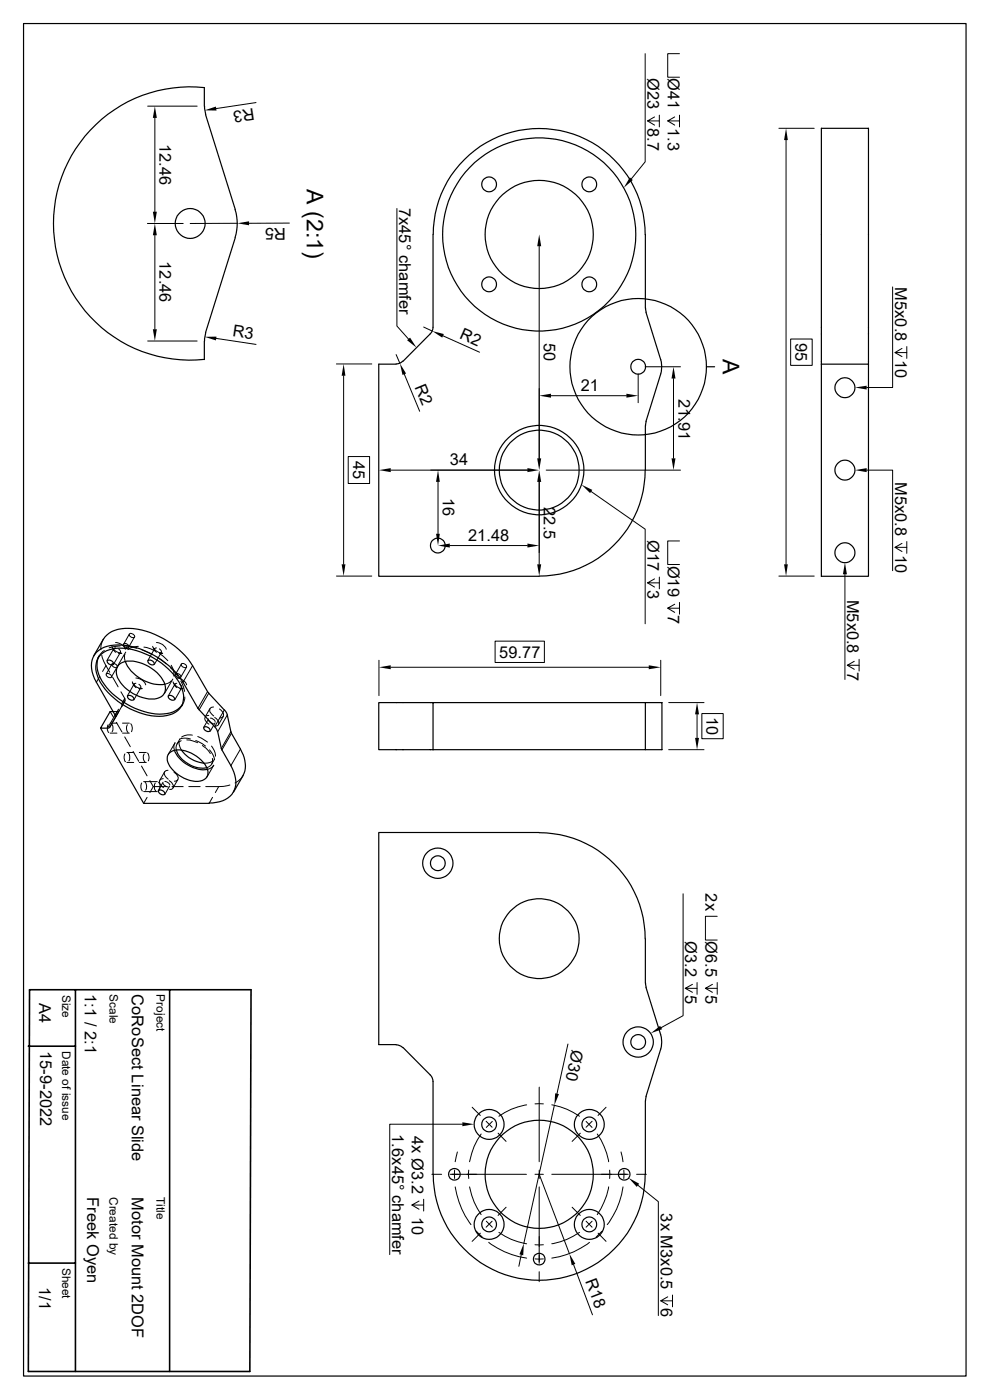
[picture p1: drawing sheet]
<svg xmlns="http://www.w3.org/2000/svg" width="210mm" height="297mm" viewBox="0 0 210 297" stroke-linecap="round" stroke-linejoin="round" font-family="sans-serif">
<g fill="none" stroke="#000" stroke-width=".25">
<path d="M5 5h199.9v286.9h-199.9zM43.3 22.5v-3.9a29 29 0 0 0-32 28.8 29 29 0 0 0 32 28.8v-3.9M43.4 22.5l.2 1.8M43.6 24.3l6.3 20.1M49.9 44.4a9.7 9.7 0 0 1 0 6M49.9 50.4l-6.3 20.2M91.9 49.7l-.1 20.1-.5 1-5.8 5.9M91.9 49.7a22.5 22.5 0 0 1 22.5-22.4 22.5 22.5 0 0 1 22.5 22.4v15.7M43.6 70.6l-.2 1.7M84 77.3h-3.7v45h34.1M85.4 76.6l-.6 .4-.8 .2M136.9 65.4l.2 .9"/>
<path d="M137 66.3l3.3 10.5 .1 1-.2 1.5M140.2 79.3l-3.2 10.1M149.9 77.8h1.7M174.2 77.3v-50.1h10v50.1M174.2 77.3h10M174.2 77.3v45h10v-45M136.9 90.3v9.4a22.5 22.5 0 0 1-22.5 22.5M137.1 89.4l-.2 .9M20.9 139.4a6.3 6.3 0 0 0 1.7 6.4 15.9 15.9 0 0 0 12 5.7 5.1 5.1 0 0 0 4-1.9M21.1 139.1a7.1 7.1 0 0 1 7-1.3 15.7 15.7 0 0 1 10.3 7.6 4.2 4.2 0 0 1-1.7 6 11.8 11.8 0 0 1-10-1.5 12.8 12.8 0 0 1-6.3-7.2 4.2 4.2 0 0 1 .7-3.6zM21.9 135.6l-2 3.5M21.9 135.6a6.2 6.2 0 0 1 6.3-2.2 18 18 0 0 1 12.7 7.8l3.4 5.8"/>
<path d="M21.3 154.5l9.2 15.9h13.9M22.7 140.2a.93 .93 0 0 1 1.4 .7 .93 .93 0 0 1-1.4-.7zM24 151h-.6l-2.1 3.5 1.8-.1 1.4-2.4-4.1-7.3a5.6 5.6 0 0 1-.3-5.8 5.6 5.6 0 0 1 5-2.1 17.7 17.7 0 0 1 13.7 7.9l3.2 5.6 3.6 3.9 .5 1M25.2 141.1a5.3 5.3 0 0 1 5.7 0 7.1 7.1 0 0 1 4.2 4.7 2.24 2.24 0 0 1-2.3 2.5 8.4 8.4 0 0 1-8-5.1 2.33 2.33 0 0 1 .4-2.1zM26.6 140.3a8.3 8.3 0 0 0 8.4 4.9M27.1 147.7a.93 .93 0 0 1 1.3 .7 .93 .93 0 0 1-1.3-.7zM31.4 140.2a.93 .93 0 0 1 1.3 .7 .93 .93 0 0 1-1.3-.7zM35.7 147.7a.93 .93 0 0 1 1.3 .7 .93 .93 0 0 1-1.3-.7zM35.9 159.8a3.8 3.8 0 0 1 4-.3 6.6 6.6 0 0 1 4.2 4.1 1.91 1.91 0 0 1-2.1 2.2 7 7 0 0 1-6.5-4.6 1.74 1.74 0 0 1 .4-1.4zM37 159.2a7.1 7.1 0 0 0 7 4M37.4 159.1a6.1 6.1 0 0 0 6.5 3.8M38.5 159.1a6.9 6.9 0 0 0 4.8 2.8"/>
<path d="M43.2 154.3a.93 .93 0 0 1 1.4 .8 .93 .93 0 0 1-1.4-.8zM44.3 147.1l3.3 3.5M46.2 155.2a14 14 0 0 0 2.8 7.2 5.4 5.4 0 0 1 .2 6.1 6 6 0 0 1-4.8 1.8M47.6 150.6l.6 1M48.2 151.7l.8 3.5M49 155.3l2 3.6a5.8 5.8 0 0 1 .6 5.6M91.9 149.1h-11.6v9.9h11.6M91.9 149.1h45M91.9 149.1v9.9M136.9 149.1h3.5v9.9h-3.5M136.9 149.1v9.9h-45M33.6 167.7a.93 .93 0 0 1 1.4 .8 .93 .93 0 0 1-1.4-.8z"/>
<path d="M51.6 164.5l-2.1 3.6M114.4 176.6h-34.1v45h3.7M114.4 176.7a22.5 22.5 0 0 1 22.5 22.4v9.5M136.9 208.6l.2 .9M137 209.5l3.2 10.1 .2 1.5-.2 1.4-3.2 10.1M84 221.7l.8 .1 .6 .4M85.5 222.2l5.8 5.8 .5 1.1 .1 20M136.9 233.5v15.6a22.5 22.5 0 0 1-22.5 22.5 22.5 22.5 0 0 1-22.5-22.5M137.1 232.6l-.2 .9"/>
<circle cx="103.8" cy="39.1" r="1.57"/>
<circle cx="125" cy="39.1" r="1.57"/>
<circle cx="40.3" cy="47.4" r="3.2"/>
<circle cx="114.4" cy="49.7" r="20.5"/>
<circle cx="114.4" cy="49.8" r="11.5"/>
<circle cx="103.8" cy="60.3" r="1.57"/>
<circle cx="125" cy="60.3" r="1.57"/>
<circle cx="135.4" cy="77.8" r="1.57"/>
<circle cx="135.4" cy="77.8" r="14.5"/>
<circle cx="114.4" cy="99.7" r="9.5"/>
<circle cx="114.4" cy="99.7" r="8.5"/>
<circle cx="179.2" cy="82.3" r="2.11"/>
<circle cx="179.2" cy="99.7" r="2.11"/>
<circle cx="92.9" cy="115.7" r="1.57"/>
<circle cx="179.2" cy="117.3" r="2.11"/>
<circle cx="92.9" cy="183.1" r="3.2"/>
<circle cx="92.9" cy="183.2" r="1.57"/>
<circle cx="114.4" cy="199.1" r="8.5"/>
<circle cx="103.8" cy="238.5" r="1.57"/>
<circle cx="103.8" cy="238.5" r="3.2"/>
<circle cx="125" cy="238.5" r="1.57"/>
<circle cx="125" cy="238.5" r="3.2"/>
<circle cx="135.4" cy="221.1" r="3.2"/>
<circle cx="135.4" cy="221.1" r="1.57"/>
<circle cx="96.4" cy="249.1" r="1.23"/>
<circle cx="103.8" cy="259.7" r="1.57"/>
<circle cx="103.8" cy="259.8" r="3.2"/>
<circle cx="114.4" cy="249.1" r="11.5"/>
<circle cx="125" cy="259.7" r="1.57"/>
<circle cx="125" cy="259.8" r="3.2"/>
<circle cx="132.4" cy="249.1" r="1.23"/>
<circle cx="114.4" cy="267.1" r="1.23"/>
</g>
<g fill="none" stroke="#000" stroke-width=".21">
<path d="M136.9 11.4v22.9l-3 3.6M144.1 11.4h-2.5v5h2.5M31.3 22.5h10.5M32.9 25v19.9M54.3 21.8l-8.4 1.2M137.4 25.7l1.5 .8M138.9 24.8l-1.5 .9h2.5M139.9 24.4v2.5M141.6 25.7l1.5 .8M143.1 24.8l-1.5 .9h2.5M144.1 24.4v2.5M165.2 27.2h7.5"/>
<path d="M166.8 29.7v90M31.3 47.4h7.5M32.9 49.9v19.9M50.3 47.4h-10M61.4 47.3l-8.6 .1M84.2 44.2v25l2.5 2.7M114.4 52.2v46M31.3 72.3h10.5M45.9 71.8l8.4 1.3M71.4 77.2h7.5M72.9 79.7v40M84 75.2l.8 1.9"/>
<path d="M85.8 79.4l3.2 7.8M89.9 69.4l1.8 .8M94 71.2l7.7 3.5M135.4 79.3v6.1M136.9 77.8h7.5M167.7 71.9h4.6v5.6h-4.6zM189.4 60.9v21.3h-5.5M189.9 74.8l1.4 .8M191.3 73.9l-1.4 .9h2.5M192.4 73.5v2.5M73.9 96.9h4.5v5.7h-4.5zM82.9 99.7h30"/>
<path d="M115.9 99.7h28.5M116.9 83.9h16M142.9 80.3v16.9M183.9 99.7h5.5v21.4M92.9 102.2v11M95.4 115.7h16.5M114.4 101.2v18.5M125.4 104.3l11.5 8v20M144.1 114.8h-2.5v5h2.5M189.9 116.1l1.4 .9M191.3 115.3l-1.4 .8h2.5M192.4 114.9v2.5"/>
<path d="M21 139.1l-.3 .5M21.6 139l.9 2.2M21.9 135.6a3.4 3.4 0 0 0-.5 2.2M22.1 138l-.8 .8-.4 .6M23.7 137.1a2.34 2.34 0 0 0 2.1 1.5h-.6a.47 .47 0 0 0 .4-.5 .47 .47 0 0 0-.5-.4M23.9 137.5l.3 .5M24.1 137.6l-1.4 2.5M24.5 136.3a2.25 2.25 0 0 1 2.1 1.5M24.5 137.5a.39 .39 0 0 0-.4 .3 .39 .39 0 0 0 .2 .4l.3 .2M25.5 137l-2.3 .5M25.5 138.4l-1.4 2.5M26.3 136.6a.71 .71 0 0 1 .7 .1 .71 .71 0 0 1 .3 .7 .73 .73 0 0 1-1-.8z"/>
<path d="M26.5 138.8l-.1 .9 .1 .6M26.7 138.3l-1.8 3.1M26.7 137.1l2.3 .4M27.4 134.5l-1.2 2.2M27.5 134.5a.66 .66 0 0 1 .7 0 .66 .66 0 0 1 .2 .8l-.7-.2a.4 .4 0 0 1-.2-.6zM28.5 135.1l-1.2 2.2M29.3 137.1a2.89 2.89 0 0 0-2.2 .7M30.1 137.9l2.2 1M30.5 137.3l1.5 .4 .8 .3M32.4 137.1a2.48 2.48 0 0 0 2.1 1.5h-.7a.47 .47 0 0 0 .5-.5 .47 .47 0 0 0-.5-.4M32.5 137.5l.4 .5M32.8 137.6l-1.4 2.5"/>
<path d="M33.2 136.3a2.25 2.25 0 0 1 2.1 1.5M33.2 137.5a.47 .47 0 0 0-.5 .4 .47 .47 0 0 0 .5 .5M33.4 139.4l1.9 1.4M33.8 138.6l1.8 1.6M34.2 138.4l-1.4 2.5M71.4 122.2h7.5M105 136h10.5v4.5h-10.5zM137.4 123.7l1.5 .8M138.9 122.8l-1.5 .9h2.5M139.9 122.4v2.5M141.6 129l1.5 .9M143.1 128.2l-1.5 .8h2.5"/>
<path d="M144.1 127.8v2.5M165.2 122.2h7.5M179.2 121.8v22.3M182.2 139.9v2.5M21.2 143.5l-.8 1.2M22.5 141.2l-.7 1.3M22.5 141.2l.8 1.4M22.6 143a.74 .74 0 0 1 1 .7 .68 .68 0 0 1-.7 0 .68 .68 0 0 1-.3-.7zM22.9 153.8l-.1 .3a1.33 1.33 0 0 0 .3 1.3M23.4 151l.7 1.2M23.4 155.5h1.4M23.4 153.4h1.4"/>
<path d="M23.7 153.5v.1a1.58 1.58 0 0 1 .1 1.6M23.7 140.9l-1.2 2.1M23.8 140.8a.73 .73 0 0 1 1 .8 .71 .71 0 0 1-1-.8zM23.9 143.6l1.2 2.1M24 151h.8M24.7 153.2l1.2 2.1M24.8 141.5l-1.2 2.1M25.1 150.5l-.7 1.2M25.2 151l-.7 1.2M25.3 150.7l-.5 .3-2 3.5M25.3 150.7l-2 3.6M25.7 146.8l.8 1.4"/>
<path d="M25.7 149.4l.8-1.2v.5l-.7 1.2M26 153.4h1.4M26 155.5h1.4M26.5 156.3l1.1 2.1M26.5 159.9l-.2 1 .3 .7M26.5 148.7l-1.2 2M26.9 159.6h1.5M27 153.8a1.46 1.46 0 0 0 .2 1.6M27.2 159.8h.1a1.73 1.73 0 0 1 0 1.6M27.7 153.5l.2 .2a1.59 1.59 0 0 1 0 1.5M28.1 144.7a2.23 2.23 0 0 0 2 1.4h-.6a.45 .45 0 0 0 .4-.4 .45 .45 0 0 0-.4-.5M28.2 144.9l.3 .6"/>
<path d="M28.2 159.4l1.2 2.1M28.4 145.1l-1.4 2.6M28.8 143.8a2.25 2.25 0 0 1 2.1 1.5M28.8 144.9a.47 .47 0 0 0-.4 .5 .47 .47 0 0 0 .5 .5M29.5 159.6h1.5M29.8 145.9l-1.4 2.6M30.6 159.9a1.43 1.43 0 0 0 .1 1.7M31.3 159.8a1.6 1.6 0 0 1 .2 1.6M36.2 141.6l1.5 1.9M36.3 144.4l-.7 .5-.6 .3M36.3 141.1a3.1 3.1 0 0 1 .6 2.3M36.7 144.1l-1.8 3.1"/>
<path d="M36.7 144.7a2.35 2.35 0 0 0 2.1 1.4h-.7a.45 .45 0 0 0 .5-.4 .45 .45 0 0 0-.4-.5h-.1M36.8 144.9l.4 .6M37.1 145.1l-1.4 2.6M37.1 157.6l-1.4 2.5M37.1 157.6l-.2 1 .1 .6M37.3 143a.68 .68 0 0 1 .7 0 .68 .68 0 0 1 .3 .7l-.8-.1-.3-.4zM37.5 143.8a2.37 2.37 0 0 1 2.1 1.5M37.5 144.9a.47 .47 0 0 0-.4 .5 .47 .47 0 0 0 .4 .5M38 157.4v.6l.5 1.1M38.1 156.8l-.6 1.1M38.4 144.5l.5 1.3 .3 .9M38.4 157.1a1.58 1.58 0 0 0-1 2"/>
<path d="M38.5 140.8a.66 .66 0 0 1 .7 .1 .66 .66 0 0 1 .3 .7l-.8-.1-.3-.4zM38.5 140.9l-1.2 2.1M38.5 145.9l-1.4 2.6M38.8 149.4l-.3 .5M39.2 147.9l-.2 1.1-.4 .6M39.6 141.5l-1.2 2.1M39.6 157h.7l1.6 .6M40.4 156.8a3.2 3.2 0 0 0-2.3 0M40.8 156a3 3 0 0 0-2.3 .4M40.9 141.2l-2.1 3.5M41.5 157.1l2.1 1.2M42 156.3l2 1.1"/>
<path d="M42.9 158.2l.8 .5 .9 1.2M44 146.7l-2 3.6M44.2 152.8l.4 .4 .7 .3M44.2 152.5l-1 1.8M44.3 147.1l-2.1 3.5M44.3 151.8a.8 .8 0 0 0-.9 .6 .8 .8 0 0 0 .5 .9l.4 .3M44.4 159.1a3.9 3.9 0 0 1 1.1 2.1M44.5 150.3l-1 1.8M44.6 152.4l.9 .3 .1 .4M44.9 158.3l.2 .3a2.57 2.57 0 0 1 .6 1.8M45.3 150a.8 .8 0 0 0-.8 .6 .8 .8 0 0 0 .4 .9l.4 .4M45.6 152.2a1.33 1.33 0 0 1 .7 1.6l-.7 .3"/>
<path d="M45.6 153.3l-1 1.8M46.6 150.4a1.14 1.14 0 0 1 .6 1.8l-.6 .1M47.4 152l-1 1.7M47.6 150.6l-2 3.6M48.2 151.7l-2 3.5M49 155.2l-2.1 3.6M49.1 155.6l-2 3.5M51 158.9l-2 3.5M80.4 140.1v7.5M82.9 141.6h54.7M140.2 140.1v7.5M141.9 149.1h7.5"/>
<path d="M141.9 159h7.5M147.9 151.6v4.9M148.9 151.4h4.5v5.3h-4.5zM179.7 141.1l1.5 .9M181.2 140.3l-1.5 .8h2.5M26.9 161.8h1.5M29.5 161.8h1.5M30 162.5l1.2 2.1M30.1 166.1a1.62 1.62 0 0 0 .1 1.7M30.5 165.8h2.9M30.5 167.9h2.9M30.8 165.9v.1a1.47 1.47 0 0 1 .1 1.6"/>
<path d="M31.2 169.2l-.7 1.2M31.8 165.6l.7 1.3h2.8M32.5 166.9l-.7 1.2M32.9 166.1a1.62 1.62 0 0 0 .2 1.7M33.7 165.9a1.51 1.51 0 0 1 .1 1.7M34.6 166.2l.2 .4 .8 .3M34.6 165.9l-1 1.8M34.6 165.2a.74 .74 0 0 0-.7 .4 .74 .74 0 0 0 .2 .9l.6 .6M34.9 163.7l-1 1.8M35 165.8l.8 .4 .2 .3M35.6 163.4a.74 .74 0 0 0-.7 .5 .74 .74 0 0 0 .2 .8l.6 .6M35.9 165.6a1.14 1.14 0 0 1 .6 1.8l-.5 .1"/>
<path d="M36 166.8l-1 1.7M36.5 166.9h2.4M36.9 163.8a1.14 1.14 0 0 1 .6 1.8l-.5 .1M37.7 165.4l-1 1.8M40 166.9h2.5M43.6 166.9h2.8M44 163.2l1-.5 .3-.4-1.4 2.5M45 160.9a1.53 1.53 0 0 1-1.1 2M45.1 169.2l-.7 1.2M45.1 161.5a2.66 2.66 0 0 1-1.8 .4M45.5 161l-.6 1.1M48.8 166.5l-2.4 .4-.7 1.2"/>
<path d="M51.6 164.5l-.5 .6-1.2 1M144.9 189.6v25.9l-4.6 2.5M152.1 194.4h-2.5v5h2.5M145.4 209.7l1.5 .8M146.9 208.8l-1.5 .9h2.5M147.9 208.4v2.5M149.6 209.7l1.5 .8M151.1 208.8l-1.5 .9h2.5M152.1 208.4v2.5M98.1 238.5h-15.4v27.6M100.2 234.9l1.7 1.7M103.1 237.9l1.3 1.2"/>
<path d="M104.4 237.9l-1.2 1.3M111.7 234.4a14.1 14.1 0 0 0-5.9 2.4M113.5 234.2h1.8M114.4 230.6v15.9M117.1 234.4a14.1 14.1 0 0 1 5.8 2.4M117.6 234.5l-6.5 29.3M120.5 221.5l-2.3 10.5M124.3 237.9l1.3 1.3M125.6 237.9l-1.3 1.2M128.6 234.9l-1.7 1.7M87.4 255.7l1.5 .8M88.9 254.8l-1.5 .9h2.5"/>
<path d="M89.9 254.4v2.5M91.6 249.1h2.1M95.5 249.1h16.2M96.4 248.2v1.8M96.6 251.8a18 18 0 0 0 3.3 8M97 244.4l-.4 2.1M99.4 248.2v1.8M99.6 251.8a15.7 15.7 0 0 0 2.5 5.9M102.1 240.6a14.4 14.4 0 0 0-2.5 5.9M103.2 259.1l1.2 1.2M104.4 259.1l-1.3 1.2M105.7 240.4l1.7 1.7"/>
<path d="M107.4 256.1l-1.7 1.8M113.5 249.1h1.8M114.4 248.2v1.8M114.4 251.8v16.2M114.4 249.1l6.4 16.8M121.4 256.1l1.7 1.8M123.1 240.4l-1.7 1.7M124.3 259.1l1.3 1.2M125.6 259.1l-1.3 1.2M126.7 240.6a15.2 15.2 0 0 1 2.4 5.9M129.1 251.8a14.1 14.1 0 0 1-2.4 5.9M129.3 248.2v1.8"/>
<path d="M131.7 244.4l.5 2.1M132.2 251.8a16.8 16.8 0 0 1-3.4 8M132.3 248.2v1.8M133.3 249.1h-16.2M135 249.1h2.1M135.3 251.5l4.4 3.4v24.2M101 261.2l1.3 1.3M101.9 261.6l-1.7 1.8M103.7 263.6a17.2 17.2 0 0 0 8 3.3M105.8 261.5a13.6 13.6 0 0 0 5.9 2.4M110.6 266.2l-.5 2.4M113.5 264.1h1.8"/>
<path d="M113.5 267.1h1.8M114.4 269.8v2.1M121.7 268.3l4 10.6M122.9 261.5a14.2 14.2 0 0 1-5.8 2.4M125.1 263.6a16.8 16.8 0 0 1-8 3.3M126.9 261.6l1.7 1.8M127.7 261.2l-1.3 1.3M140.2 276l1.4 .8M141.6 275.1l-1.4 .9h2.5M142.7 274.7v2.5"/>
</g>
<path d="M6.3 210h47l-.3 81h-47zM16 210v81M36 210v81M6 222h10M6 268h10" fill="none" stroke="#000" stroke-width=".34"/>
<g fill="#000">
<path d="M32.9 22.5l.4 2.5h-.9zM43.4 23.4l2.4-.8 .1 .9zM133.6 37.6l.6 .6-1.9 1.6zM166.8 27.2l.3 2.5h-.8zM32.9 47.4l.4 2.5h-.9zM32.4 44.9h.9l-.4 2.5zM50.3 47.4l2.5-.5v.9zM114.4 49.7l.4 2.5h-.8zM32.4 69.8h.9l-.4 2.5zM43.4 71.5l2.5-.1-.1 .8zM72.9 77.2l.4 2.5h-.8zM84.8 77.1l1.3 2.1-.7 .3z"/>
<path d="M86.4 72.2l.6-.6 1.3 2.1zM91.7 70.2l2.4 .7-.3 .7zM80.4 99.7l2.5-.4v.9zM111.9 99.3l2.5 .4-2.5 .5zM114 97.2h.8l-.4 2.5zM114.4 83.9l2.5-.4v.9zM132.9 83.5l2.5 .4-2.5 .5zM142.9 77.8l.4 2.5h-.8zM142.5 97.2h.8l-.4 2.5zM181.4 82.2l2.5-.4v.8zM72.5 119.7h.8l-.4 2.5zM92.9 99.7l.4 2.5h-.8z"/>
<path d="M92.5 113.2h.8l-.4 2.5zM92.9 115.7l2.5-.4v.9zM111.9 115.3l2.5 .4-2.5 .5zM114.4 99.7l.4 2.5h-.8zM114 119.7h.8l-.4 2.5zM123.4 102.8l2.2 1.1-.4 .7zM166.3 119.7h.8l-.3 2.5zM181.4 99.7l2.5-.4v.9zM179.2 119.3l.5 2.5h-.9zM80.4 141.6l2.5-.5v.9zM137.6 141.1l2.6 .5-2.6 .4zM147.9 149.1l.4 2.5h-.9z"/>
<path d="M147.4 156.5h.9l-.4 2.5zM138 219.2l2-1.6 .5 .8zM98.1 238.1l2.5 .4-2.5 .4zM117.8 231.9l.8 .2-1 2.4zM133.3 249.9l2.3 1.2-.5 .7zM111.1 263.8l-.1 2.5-.8-.2zM120.8 265.9l1.2 2.2-.7 .3z"/>
</g>
<g font-size="4.9">
<text x="65.1" y="40.2" transform="rotate(90 65.1 40.2)">A (2:1)</text>
<text x="153.4" y="76.2" transform="rotate(90 153.4 76.2)">A</text>
</g>
<g font-size="3.5">
<text x="137.4" y="16.6" transform="rotate(90 137.4 16.6)">Ø23</text>
<text x="141.6" y="16.6" transform="rotate(90 141.6 16.6)">Ø41</text>
<text x="53.8" y="22.9" transform="rotate(171 53.8 22.9)">R3</text>
<text x="137.4" y="27.1" transform="rotate(90 137.4 27.1)">8.7</text>
<text x="141.6" y="27.1" transform="rotate(90 141.6 27.1)">1.3</text>
<text x="33.9" y="30.5" transform="rotate(90 33.9 30.5)">12.46</text>
<text x="84.7" y="44.1" transform="rotate(90 84.7 44.1)">7x45° chamfer</text>
<text x="60.7" y="48.4" transform="rotate(180 60.7 48.4)">R5</text>
<text x="33.9" y="55.4" transform="rotate(90 33.9 55.4)">12.46</text>
<text x="189.9" y="60.9" transform="rotate(90 189.9 60.9)">M5x0.8</text>
<text x="49.2" y="71.2" transform="rotate(9 49.2 71.2)">R3</text>
<text x="97.3" y="71.6" transform="rotate(24 97.3 71.6)">R2</text>
<text x="115.4" y="72.8" transform="rotate(90 115.4 72.8)">50</text>
<text x="168.8" y="72.8" transform="rotate(90 168.8 72.8)">95</text>
<text x="189.9" y="76.3" transform="rotate(90 189.9 76.3)">10</text>
<text x="87.9" y="82" transform="rotate(68 87.9 82)">R2</text>
<text x="123.2" y="82.9">21</text>
<text x="143.9" y="84.7" transform="rotate(90 143.9 84.7)">21.91</text>
<text x="74.9" y="97.8" transform="rotate(90 74.9 97.8)">45</text>
<text x="95.5" y="98.7">34</text>
<text x="93.9" y="105.7" transform="rotate(90 93.9 105.7)">16</text>
<text x="115.4" y="107.6" transform="rotate(90 115.4 107.6)">22.5</text>
<text x="189.9" y="102.2" transform="rotate(90 189.9 102.2)">M5x0.8</text>
<text x="99.3" y="114.7">21.48</text>
<text x="137.4" y="114.6" transform="rotate(90 137.4 114.6)">Ø17</text>
<text x="141.6" y="120" transform="rotate(90 141.6 120)">Ø19</text>
<text x="189.9" y="117.6" transform="rotate(90 189.9 117.6)">10</text>
<text x="137.4" y="125.1" transform="rotate(90 137.4 125.1)">3</text>
<text x="141.6" y="130.6" transform="rotate(90 141.6 130.6)">7</text>
<text x="179.7" y="127.2" transform="rotate(90 179.7 127.2)">M5x0.8</text>
<text x="105.9" y="139.5">59.77</text>
<text x="179.7" y="142.6" transform="rotate(90 179.7 142.6)">7</text>
<text x="149.9" y="152" transform="rotate(90 149.9 152)">10</text>
<text x="149.6" y="189.5" transform="rotate(90 149.6 189.5)">2x</text>
<text x="145.4" y="199.6" transform="rotate(90 145.4 199.6)">Ø3.2</text>
<text x="149.6" y="199.6" transform="rotate(90 149.6 199.6)">Ø6.5</text>
<text x="8.3" y="212.9" transform="rotate(90 8.3 212.9)">A4</text>
<text x="18" y="210.9" transform="rotate(90 18 210.9)">1:1 / 2:1</text>
<text x="28" y="210.9" transform="rotate(90 28 210.9)">CoRoSect Linear Slide</text>
<text x="145.4" y="211.2" transform="rotate(90 145.4 211.2)">5</text>
<text x="149.6" y="211.2" transform="rotate(90 149.6 211.2)">5</text>
<text x="8.5" y="223" transform="rotate(90 8.5 223)">15-9-2022</text>
<text x="121.4" y="222.6" transform="rotate(102 121.4 222.6)">Ø30</text>
<text x="83.2" y="240.6" transform="rotate(90 83.2 240.6)">1.6x45° chamfer</text>
<text x="87.4" y="241" transform="rotate(90 87.4 241)">4x Ø3.2</text>
<text x="18.5" y="254" transform="rotate(90 18.5 254)">Freek Oyen</text>
<text x="28" y="254" transform="rotate(90 28 254)">Motor Mount 2DOF</text>
<text x="140.2" y="257.4" transform="rotate(90 140.2 257.4)">3x M3x0.5</text>
<text x="87.4" y="258.1" transform="rotate(90 87.4 258.1)">10</text>
<text x="8.3" y="273" transform="rotate(90 8.3 273)">1/1</text>
<text x="124.1" y="271.8" transform="rotate(69 124.1 271.8)">R18</text>
<text x="140.2" y="277.5" transform="rotate(90 140.2 277.5)">6</text>
</g>
<g font-size="2.5">
<text x="13.2" y="211" transform="rotate(90 13.2 211)">Size</text>
<text x="23.2" y="210.9" transform="rotate(90 23.2 210.9)">Scale</text>
<text x="33.2" y="210.9" transform="rotate(90 33.2 210.9)">Project</text>
<text x="13.2" y="223" transform="rotate(90 13.2 223)">Date of issue</text>
<text x="23.2" y="254" transform="rotate(90 23.2 254)">Created by</text>
<text x="33.2" y="254" transform="rotate(90 33.2 254)">Title</text>
<text x="13.2" y="269" transform="rotate(90 13.2 269)">Sheet</text>
</g>
</svg>
